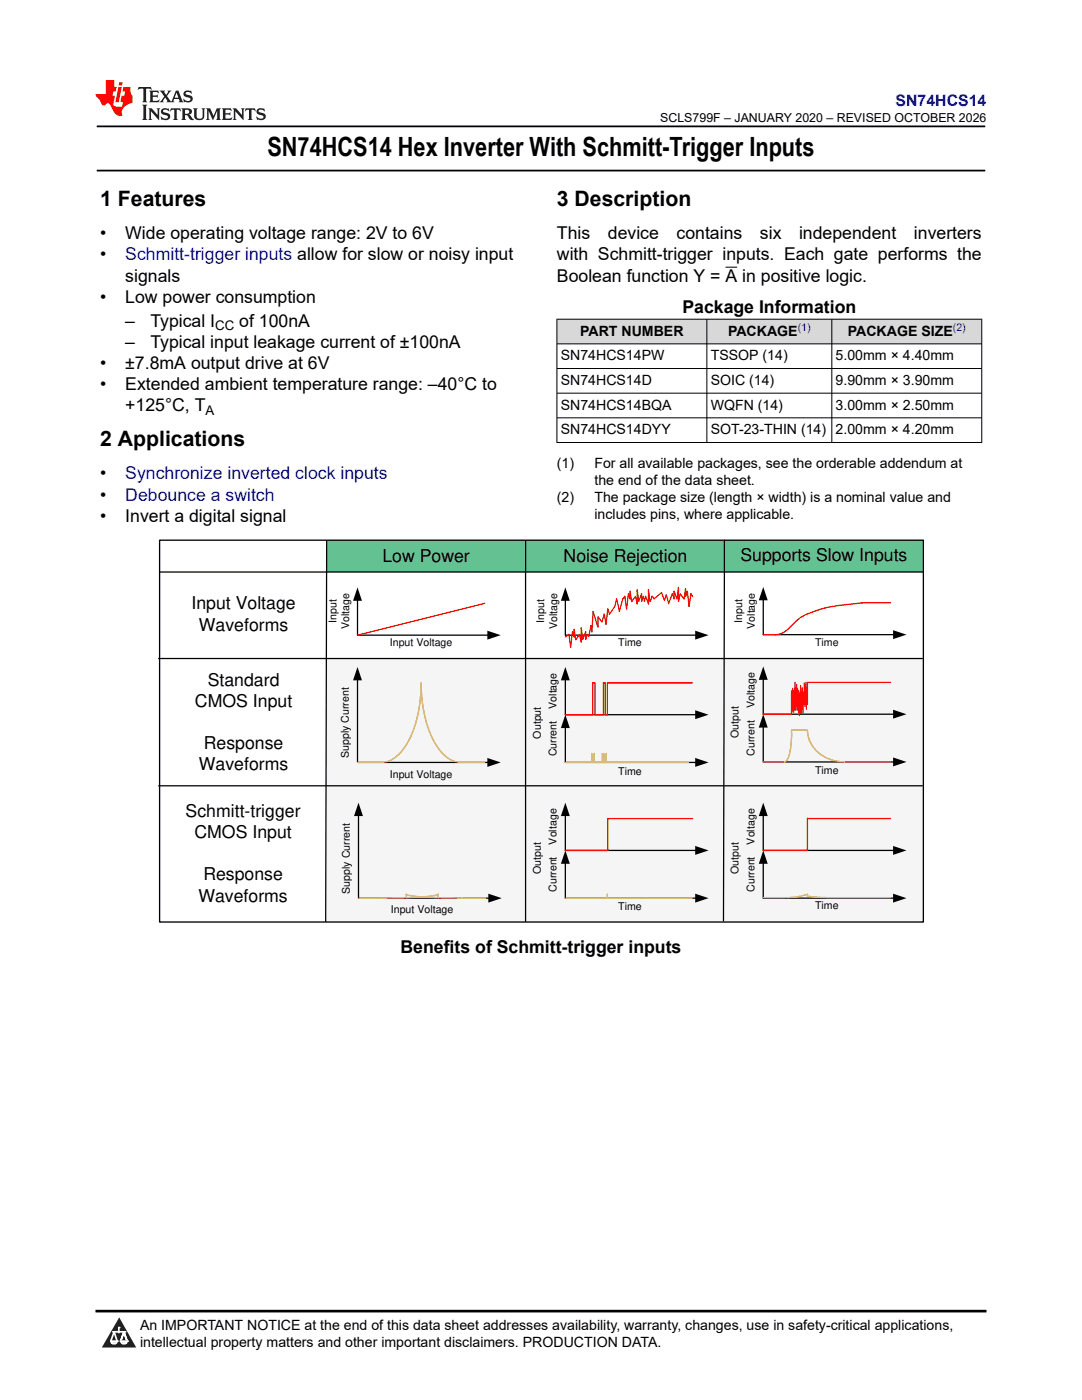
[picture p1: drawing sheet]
<svg xmlns="http://www.w3.org/2000/svg" width="216mm" height="279mm" viewBox="0 0 216 279" stroke-linecap="round" stroke-linejoin="round" font-family="sans-serif">
<path d="M19.3 25.2h177.3M19.3 34h177.3" fill="none" stroke="#000" stroke-width=".35"/>
<path d="M144.8 53.3h2.3" fill="none" stroke="#000" stroke-width=".2"/>
<g fill="#d8d8d8">
<path d="M111.2 63.8h29.8v4.8h-29.8z" fill-rule="evenodd"/>
<path d="M141.1 63.8h24.8v4.8h-24.8z" fill-rule="evenodd"/>
<path d="M166 63.8h29.8v4.8h-29.8z" fill-rule="evenodd"/>
</g>
<path d="M111.1 63.7h84.9M111.1 68.6h84.9M111.1 73.5h84.9M111.1 78.5h84.9M111.1 63.6v24.8M141 63.6v24.8M166 63.6v24.8M195.9 63.6v24.8M111.1 83.4h84.9M111.1 88.3h84.9" fill="none" stroke="#000" stroke-width=".2"/>
<path d="M65.2 107.8h119v6.4h-119z" fill-rule="evenodd" fill="#64c191"/>
<path d="M65.2 131.4h119v52.8h-119z" fill-rule="evenodd" fill="#f5f5f5"/>
<path d="M31.8 107.8h152.4v76.2h-152.4z" fill="none" stroke="#000" stroke-width=".26"/>
<g fill="none" stroke="#000" stroke-width=".25">
<path d="M31.8 114.2h152.4M65.2 107.9l-.2 76M71.3 119.7v7.1h26.2M104.9 107.9v76M112.8 119.7v7.1h26.1M144.6 107.8l-.2 76M152.3 119.6v7.1h26.1M31.6 131.4h152.4M71.3 135.6v16.6h26.2M112.8 135.6v7h26.1M152.3 135.5v7h26.1M31.6 156.8h152.4"/>
<path d="M112.8 145.1v7.1h26.1M152.3 145v7.1h26.1M71.5 162.6v16.6h26.2M112.8 172.2v7h26.1M112.8 162.6v7.1h26.1M152.3 172.2v7h26.1M152.3 162.6v7.1h26.1"/>
</g>
<g fill="#000">
<path d="M71.3 117.2l.9 2.7h-1.8zM112.8 117.2l.9 2.7h-1.8zM152.3 117.1l.9 2.7h-1.8zM71.3 133.1l.9 2.7h-1.8zM97.2 125.9l2.7 .9-2.7 .8zM112.8 133.1l.9 2.7h-1.8zM138.7 125.9l2.7 .9-2.7 .8zM152.3 133l.9 2.7h-1.8zM178.2 125.8l2.7 .9-2.7 .8zM97.2 151.3l2.7 .9-2.7 .8zM112.8 142.6l.9 2.7h-1.8zM138.7 151.3l2.7 .9-2.7 .8z"/>
<path d="M138.7 141.7l2.7 .9-2.7 .9zM152.3 142.5l.9 2.7h-1.8zM178.2 151.2l2.7 .9-2.7 .8zM178.2 141.6l2.7 .9-2.7 .9zM71.5 160.2l.9 2.7h-1.8zM97.4 178.4l2.7 .8-2.7 .9zM112.8 160.2l.9 2.7h-1.8zM112.8 169.7l.9 2.7h-1.8zM138.7 178.4l2.7 .8-2.7 .9zM138.7 168.8l2.7 .9-2.7 .9zM152.3 160.2l.9 2.7h-1.8zM152.3 169.7l.9 2.7h-1.8z"/>
<path d="M178.2 178.4l2.7 .8-2.7 .9zM178.2 168.8l2.7 .9-2.7 .9z"/>
</g>
<path d="M71.3 152.2h4.8a6.2 6.2 0 0 0 5-3.5 24.2 24.2 0 0 0 2.9-12.4 23.1 23.1 0 0 0 3.7 13.4 5.7 5.7 0 0 0 4.3 2.5h4.7M157.9 145.7h3.2a6.8 6.8 0 0 0 6.3 6.3l1.1 .1M81.1 179.2v-.7l.1 .1a53.7 53.7 0 0 0 11 .6h4.7M87.4 179.2v-.7l-.1 .1a53.7 53.7 0 0 1-11 .6h-4.8M112.8 179.2h25.4M121.2 178.5v.7" fill="none" stroke="#ffc000" stroke-width=".26"/>
<g fill="none" stroke="#f00" stroke-width=".25">
<path d="M124.3 119.5l-.7 2.5M125.4 118.5l-.4 3-.3-2.5-.4 .5M125.5 118.5l.2 1v-1.5l.3 2.1M126.7 119.1l-.6 .9M126.8 119l.3 1.5v-2.8l.3 2.3 .6-1.5v1.5l.3-1M128.4 119l.2 1M128.8 119l.6 1.6M128.9 119l-.3 1M130.1 119l-.3 1M130.1 119l.4 .6M132 118.2l.6 1.6M132 118.2l-1.4 1.2"/>
<path d="M132.9 118.8l-.3 .9M133 118.7l.4 1.8M134.2 118.5l-.7 1.7M135.7 118.5l-.3 1.5v-2.8l-.3 2.3-.6-1.5v1.5l-.3-1M135.8 118.6l.6 .9M137.1 118l-.3 1v-1.5l-.3 2.1M137.2 118l.3 3 .4-2.5 .3 .5M96.7 120.4l-25.4 6.4M114.2 126.1l-.3 3-.4-2.5-.7 .5M114.3 126.1l.3 1v-1.5l.3 2.1M115.6 126.7l-.7 .9M115.6 126.6l.4 1.5v-2.8l.3 2.3 .6-1.5v1.5l.3-1"/>
<path d="M118.7 136.3h-.4v6.3h-5.5M118.7 136.3v6.3M119.3 125.2l-.9-3.2-.3 4.1-.2-1.3-.4 2.2-.3-.4M119.3 123.1v2M119.4 123.2l.6 .9M121.2 136.3v6.3h-.4M121.3 136.3h16.9M121.6 122.6l-.3-1.1-.4 3.1-.3-2-.5 1.6M122.6 121.1l-1 1.5M122.7 121l.3-1.5 .6 2.5M129.7 120l-.3-2.3v2.8M152.3 126.7h2.5"/>
<path d="M157.9 138.2v4.3h-5.6M158 137.8v4.3M158.2 137.4v4.3M158.4 137.8v4.3M158.6 137.3v4.4M158.6 136.2v4.3M158.8 137.4v4.3M159 136.6v4.3M159.1 137.4v4.3M159.4 137.8v4.3M159.5 138.4v4.4M159.7 138v4.4"/>
<path d="M159.8 136.8v4.4M159.9 138v4.4M160.1 137.2v4.4M160.2 138v4.4M160.5 136.3v4.4M160.6 136.6v4.4M160.8 136.2v4.3M160.9 137.2v4.3M172.1 120.3h5.6M177.7 136.2h-16.6v4.3M118.8 142.6h1.6v-6.3h.3v6.3M138.2 163.4h-16.9v6.3h-8.5"/>
<path d="M161.1 163.3v6.4h-8.8M161.1 163.4h16.6"/>
</g>
<path d="M112.8 152.2h24.6M118.1 150.4v1.8M118.5 150.4v1.8M120.2 150.4v1.8M120.5 150.4v1.8M120.9 150.4v1.8M157.9 145.7v2.2l-.2 1.9a2.87 2.87 0 0 1-1.2 2.3h-4.2M168.5 152.1h9.2M161.1 178.5l-1.5 .4-1.3 .2h-6M161.1 178.5v.3l3.2 .3h13.4" fill="none" stroke="#ffc000" stroke-width=".25"/>
<path d="M172.1 120.3h-.1a34 34 0 0 0-10.9 2.3 11.6 11.6 0 0 0-4 3.1 3.6 3.6 0 0 1-2.3 1" fill="none" stroke="#f00" stroke-width=".26"/>
<path d="M0 0h215.9v23.8h-215.9z" fill-rule="evenodd" fill="#fff"/>
<path d="M27.7 17.4l-.2 .6 .5-.3h.6v.2v2.1l-.2 .4h1l-.2-.4v-2.1v-.2h.5l.5 .3-.1-.6zM29.8 18.1l.2 .4v1.5l-.2 .4h1.9l.1-.6a1.08 1.08 0 0 1-1.3 .2v-.7h.6l.4 .2v-.6l-.4 .2h-.6v-.6l.2-.1a1 1 0 0 1 1 .2l-.1-.5zM31.8 18.1l1 1.1-1 1.2h.9l-.2-.2 .4-.7 .5 .7-.2 .2h1.6l-.2-.2 .1-.4h1l.1 .4-.1 .2h.9l-.2-.3-.8-2h-.5l-1 2.2-.8-1.1 .9-1.1h-.8l.2 .2-.5 .7-.3-.7 .1-.2zM35.2 18.5l.4 1h-.8zM36.8 18.2a.65 .65 0 0 0-.2 .8 .65 .65 0 0 0 .6 .4l.7 .2 .1 .2a.79 .79 0 0 1-.7 .4 .79 .79 0 0 1-.7-.5l.1 .7 .2-.1a.93 .93 0 0 0 1.1 .1 .93 .93 0 0 0 .4-1 1.46 1.46 0 0 0-1.2-.6l-.1-.3a1.09 1.09 0 0 1 1.2 .2l-.2-.6-.1 .1-.6-.2zM28.4 20.9l.2 .4v2.3l-.2 .3h1l-.2-.3v-2.3l.2-.4zM29.6 21.6l.2 .4v1.6l-.2 .3h.8l-.3-.3v-1.4l1.7 1.8v-2l.2-.4h-.8l.2 .2 .1 1.1-1.2-1.3zM32.3 21.8a.65 .65 0 0 0-.2 .7 .65 .65 0 0 0 .7 .4l.6 .2 .1 .2a.79 .79 0 0 1-.7 .4 .79 .79 0 0 1-.7-.5l.1 .7 .2-.1a.93 .93 0 0 0 1.1 .1 .93 .93 0 0 0 .4-.9 1.46 1.46 0 0 0-1.2-.6l-.1-.4a1.09 1.09 0 0 1 1.2 .2l-.2-.6-.1 .1-.6-.1zM34.1 21.6l-.1 .7a.63 .63 0 0 1 .7-.4l.1 1.7-.3 .3h1l-.2-.3v-1.7a.66 .66 0 0 1 .8 .4l-.1-.7zM36.2 21.6l.2 .4v1.6l-.2 .3h.9l-.2-.2v-.7h.5l.1 .2a.79 .79 0 0 0 1.2 .6l-1-.9a.61 .61 0 0 0 .6-.6 .61 .61 0 0 0-.5-.6zM36.9 21.9h.2a.47 .47 0 0 1 .5 .1 .47 .47 0 0 1 .1 .5l-.2 .2h-.6zM38.5 21.6l.2 .2a2.27 2.27 0 0 0 .4 2 1.04 1.04 0 0 0 1.7-.7v-1.3l.2-.2h-.8l.2 .4v1.1a.6 .6 0 0 1-.6 .6 .6 .6 0 0 1-.6-.6v-1.1l.3-.4zM41.1 21.6l.2 .4v1.6l-.2 .3h.7l-.2-.3v-1.5l.9 1.9 .8-1.9v1.5l-.2 .3h1l-.3-.3v-1.6l.3-.4h-.8l-.7 1.5-.7-1.5zM44.3 21.6l.2 .4v1.6l-.2 .3h1.9l.1-.5a1.09 1.09 0 0 1-1.3 .1v-.6h.6l.4 .1v-.6l-.4 .2h-.6v-.6l.2-.1a1.01 1.01 0 0 1 1 .3l-.1-.6zM46.4 21.6l.3 .4v1.6l-.3 .3h.8l-.2-.3v-1.4l1.6 1.8v-2l.2-.4h-.7l.2 .2v1.1l-1.2-1.3zM49 21.6l-.1 .7a.63 .63 0 0 1 .8-.4v1.7l-.3 .3h1l-.2-.3v-1.7a.66 .66 0 0 1 .8 .4l-.1-.7zM51.4 21.8a.65 .65 0 0 0-.2 .7 .65 .65 0 0 0 .6 .4l.6 .2 .2 .2a.79 .79 0 0 1-.8 .4 .79 .79 0 0 1-.6-.5l.1 .7 .2-.1a.93 .93 0 0 0 1 .1 .93 .93 0 0 0 .5-.9 1.46 1.46 0 0 0-1.3-.6l-.1-.4a1.09 1.09 0 0 1 1.3 .2l-.2-.6-.2 .1-.5-.1z" fill="#231f20"/>
<path d="M21.1 16v2.8h-2.1l.1 .3 .9 1a.95 .95 0 0 0 .9 .9 .59 .59 0 0 1 .6-.4 .59 .59 0 0 1 .5 .4l.4 .8a1.59 1.59 0 0 0 2.1 1.3 1.61 1.61 0 0 1 1-2.2l1-.4-.1-1.5a1.59 1.59 0 0 1-.4-1.6h-1.4l-.2 .9h.5l-.1 .8h-.5l-.2 1v.2l.4 .1-.2 .9h-.6a.73 .73 0 0 1-1.1-.7l.3-1.5h-.5l.2-.8h.5l.2-.9h-.5v-1.4zM23.6 17.4l-.6 3h.7l.6-3zM23.8 16.4l-.1 .7h.7l.1-.7z" fill="#ed1c24"/>
<path d="M0 261.4h215.9v18h-215.9z" fill-rule="evenodd" fill="#fff"/>
<path d="M23.8 262.9l3.4 6h-6.9z" fill="#231f20"/>
<path d="M22.1 267.7h1.3l-.4 .5h-.3a.55 .55 0 0 1-.6-.5z" fill-rule="evenodd" fill="#fff"/>
<path d="M22.1 267.7h1.3l-.4 .5h-.3a.55 .55 0 0 1-.6-.5z" fill="none" stroke="#231f20" stroke-width=".34"/>
<path d="M22.1 267.7h1.3l-.4 .5h-.5zM23.7 265.9h.1M23.7 264.9v1z" fill="none" stroke="#fff" stroke-width=".34"/>
<circle cx="23.7" cy="264.9" r=".17" fill="#fff"/>
<path d="M22.6 265.8h.1M22.6 265.8h2.3z" fill="none" stroke="#fff" stroke-width=".34"/>
<circle cx="24.9" cy="265.8" r=".17" fill="#fff"/>
<path d="M24 267.7h.1" fill="none" stroke="#fff" stroke-width=".34"/>
<path d="M24.7 265.8l-.7 1.9z" fill="#fff"/>
<path d="M24.7 265.8l-.7 1.9z" fill="none" stroke="#fff" stroke-width=".34"/>
<path d="M24.7 265.8l.7 1.9z" fill="#fff"/>
<path d="M24.7 265.8l.7 1.9zM25.3 267.7h.1" fill="none" stroke="#fff" stroke-width=".34"/>
<circle cx="22.1" cy="267.7" r=".17" fill="#fff"/>
<path d="M22.8 265.8l-.7 1.9zM22.8 265.8l.6 1.9z" fill="none" stroke="#fff" stroke-width=".34"/>
<circle cx="23.4" cy="267.7" r=".17" fill="#fff"/>
<path d="M24.1 267.7h1.3a.65 .65 0 0 1-.6 .5 .65 .65 0 0 1-.7-.5z" fill-rule="evenodd" fill="#fff"/>
<path d="M24.1 267.7h1.3a.65 .65 0 0 1-.6 .5 .65 .65 0 0 1-.7-.5z" fill="none" stroke="#231f20" stroke-width=".34"/>
<path d="M24 267.7h.1M24.1 267.7h1.3l-.4 .5h-.5z" fill="none" stroke="#fff" stroke-width=".34"/>
<circle cx="25.4" cy="267.7" r=".17" fill="#fff"/>
<path d="M19 261.7h177.8" fill="none" stroke="#000" stroke-width=".53"/>
<text font-size="5.3" x="53.4" y="31.2">SN74HCS14 Hex Inverter With Schmitt-Trigger Inputs</text>
<g font-size="4.2">
<text x="20" y="41.2">1 Features</text>
<text x="111.1" y="41.2">3 Description</text>
<text x="20" y="89.1">2 Applications</text>
</g>
<g font-size="3.5">
<text x="20" y="47.7">•</text>
<text x="25" y="47.7">Wide operating voltage range: 2V to 6V</text>
<text x="111.1" y="47.7">This</text>
<text x="121.3" y="47.7">device</text>
<text x="135" y="47.7">contains</text>
<text x="151.6" y="47.7">six</text>
<text x="159.4" y="47.7">independent</text>
<text x="182.4" y="47.7">inverters</text>
<text x="20" y="52">•</text>
<text x="111.1" y="52">with Schmitt-trigger inputs. Each gate performs the</text>
<text x="25" y="56.2">signals</text>
<text x="111.1" y="56.2">Boolean function Y = A in positive logic.</text>
<text x="20" y="60.4">•</text>
<text x="25" y="60.4">Low power consumption</text>
<text x="25" y="65.2">–</text>
<text x="30" y="65.2">Typical I</text>
<text x="47.7" y="65.2">of 100nA</text>
<text x="136.2" y="62.5">Package Information</text>
<text x="25" y="69.4">–</text>
<text x="30" y="69.4">Typical input leakage current of ±100nA</text>
<text x="20" y="73.7">•</text>
<text x="20" y="77.9">•</text>
<text x="25" y="73.7">±7.8mA output drive at 6V</text>
<text x="25" y="77.9">Extended ambient temperature range: –40°C to</text>
<text x="25" y="82.1">+125°C, T</text>
<text x="20" y="95.7">•</text>
<text x="20" y="99.9">•</text>
<text x="20" y="104.1">•</text>
<text x="25" y="104.1">Invert a digital signal</text>
<text x="76.3" y="112.1">Low Power</text>
<text x="112.5" y="112.1">Noise Rejection</text>
<text x="147.7" y="112">Supports Slow Inputs</text>
<text x="38.2" y="121.6">Input Voltage</text>
<text x="39.7" y="125.9">Waveforms</text>
<text x="41.5" y="136.8">Standard</text>
<text x="38.9" y="141">CMOS Input</text>
<text x="40.7" y="149.5">Response</text>
<text x="39.7" y="153.7">Waveforms</text>
<text x="37" y="163">Schmitt-trigger</text>
<text x="38.8" y="167.2">CMOS Input</text>
<text x="39.6" y="179.9">Waveforms</text>
<text x="40.6" y="175.7">Response</text>
<text x="79.9" y="190.2">Benefits of Schmitt-trigger inputs</text>
</g>
<g font-size="3.5" fill="#00f">
<text x="25" y="52">Schmitt-trigger inputs allow for slow or noisy input</text>
<text x="25" y="95.7">Synchronize inverted clock inputs</text>
<text x="25" y="99.9">Debounce a switch</text>
</g>
<text font-size="3.2" fill="#00f" x="178.7" y="21.1">SN74HCS14</text>
<g font-size="2.8">
<text x="111.9" y="71.9">SN74HCS14PW</text>
<text x="115.8" y="67">PART NUMBER</text>
<text x="141.8" y="71.9">TSSOP (14)</text>
<text x="145.3" y="67">PACKAGE</text>
<text x="166.7" y="71.9">5.00mm × 4.40mm</text>
<text x="169.2" y="67">PACKAGE SIZE</text>
<text x="111.9" y="76.8">SN74HCS14D</text>
<text x="141.8" y="76.8">SOIC (14)</text>
<text x="166.7" y="76.8">9.90mm × 3.90mm</text>
<text x="111.9" y="81.7">SN74HCS14BQA</text>
<text x="141.8" y="81.7">WQFN (14)</text>
<text x="166.7" y="81.7">3.00mm × 2.50mm</text>
<text x="111.9" y="86.7">SN74HCS14DYY</text>
<text x="141.8" y="86.7">SOT-23-THIN (14)</text>
<text x="166.7" y="86.7">2.00mm × 4.20mm</text>
<text x="111.1" y="93.5">(1)</text>
<text x="118.6" y="93.5">For all available packages, see the orderable addendum at</text>
<text x="111.1" y="100.2">(2)</text>
<text x="118.6" y="96.8">the end of the data sheet.</text>
<text x="118.6" y="100.2">The package size (length × width) is a nominal value and</text>
<text x="118.6" y="103.6">includes pins, where applicable.</text>
<text x="27.9" y="265.5">An IMPORTANT NOTICE at the end of this data sheet addresses availability, warranty, changes, use in safety-critical applications,</text>
<text x="27.9" y="268.9">intellectual property matters and other important disclaimers. PRODUCTION DATA.</text>
</g>
<g font-size="2.6">
<text x="42.9" y="65.9">CC</text>
<text x="41" y="82.8">A</text>
</g>
<text font-size="2.5" x="131.7" y="24.3">SCLS799F – JANUARY 2020 – REVISED OCTOBER 2026</text>
<g font-size="2.1" fill="#00f">
<text x="159.2" y="66">(1)</text>
<text x="190.1" y="66">(2)</text>
</g>
<g font-size="2.1">
<text x="67.1" y="124.3" transform="rotate(-90 67.1 124.3)">Input</text>
<text x="69.7" y="125.6" transform="rotate(-90 69.7 125.6)">Voltage</text>
<text x="108.6" y="124.3" transform="rotate(-90 108.6 124.3)">Input</text>
<text x="111.1" y="125.6" transform="rotate(-90 111.1 125.6)">Voltage</text>
<text x="148.1" y="124.3" transform="rotate(-90 148.1 124.3)">Input</text>
<text x="150.6" y="125.5" transform="rotate(-90 150.6 125.5)">Voltage</text>
<text x="77.8" y="129">Input Voltage</text>
<text x="123.4" y="129">Time</text>
<text x="162.6" y="128.9">Time</text>
<text x="111.1" y="141.5" transform="rotate(-90 111.1 141.5)">Voltage</text>
<text x="150.6" y="141.4" transform="rotate(-90 150.6 141.4)">Voltage</text>
<text x="107.9" y="147.4" transform="rotate(-90 107.9 147.4)">Output</text>
<text x="147.4" y="147.3" transform="rotate(-90 147.4 147.3)">Output</text>
<text x="69.6" y="151.3" transform="rotate(-90 69.6 151.3)">Supply Current</text>
<text x="77.8" y="155.2">Input Voltage</text>
<text x="111.1" y="150.9" transform="rotate(-90 111.1 150.9)">Current</text>
<text x="123.4" y="154.6">Time</text>
<text x="150.6" y="150.8" transform="rotate(-90 150.6 150.8)">Current</text>
<text x="162.6" y="154.5">Time</text>
<text x="111.1" y="168.5" transform="rotate(-90 111.1 168.5)">Voltage</text>
<text x="150.6" y="168.5" transform="rotate(-90 150.6 168.5)">Voltage</text>
<text x="69.8" y="178.4" transform="rotate(-90 69.8 178.4)">Supply Current</text>
<text x="107.9" y="174.5" transform="rotate(-90 107.9 174.5)">Output</text>
<text x="111.1" y="178" transform="rotate(-90 111.1 178)">Current</text>
<text x="147.4" y="174.5" transform="rotate(-90 147.4 174.5)">Output</text>
<text x="150.6" y="178" transform="rotate(-90 150.6 178)">Current</text>
<text x="78" y="182.3">Input Voltage</text>
<text x="123.4" y="181.6">Time</text>
<text x="162.6" y="181.5">Time</text>
</g>
</svg>
